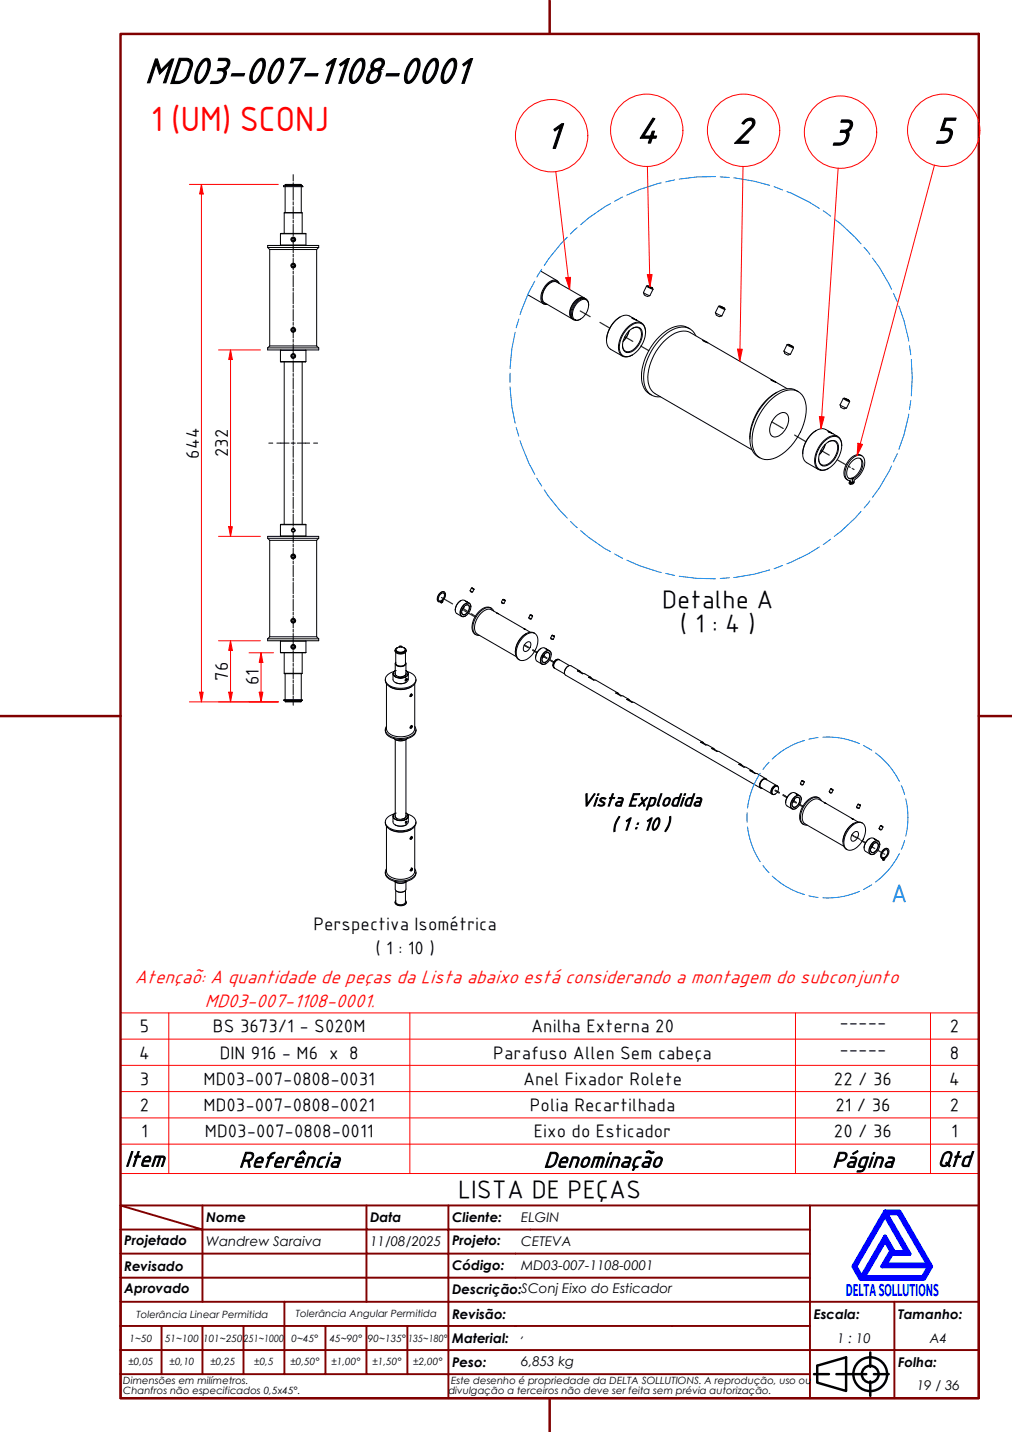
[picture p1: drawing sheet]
<svg xmlns="http://www.w3.org/2000/svg" width="210mm" height="297mm" viewBox="0 0 210 297" stroke-linecap="round" stroke-linejoin="round" font-family="sans-serif">
<!-- layer: Trilho torcido (ISO) -->
<g fill="none" stroke="#008000" stroke-width=".25">
<path d="M120.4 64.5l2 1.2M124.4 66.9l2.1 1.2M129.6 69.9l1.7 .9M132.9 71.8l1.7 .9M160.1 87.5l2.4 1.4M164.8 90.2l2.4 1.4M170.3 93.4l1.7 1M173.7 95.4l1.8 1M176 96.7l.4 .3M176.7 97.2l.4 .2M91.6 123.9l2.3 1.4M96.1 126.2l.8 .6"/>
<path d="M96.2 126.6l2.3 1.4M97.7 127.3l.9 .5M108.7 133.9l.9 .5M108.8 133.8l.8 .5M110.5 134.9l.9 .5M110.5 134.8l.9 .5M112.6 136.1l.8 .5M112.6 136.1l.8 .4M112.7 136.1l.7 .4M114.1 137l.8 .4M114.1 136.9l.8 .4-.7-.4M160.8 164l.8 .5"/>
<path d="M160.8 163.9l.8 .5M162.4 165l.8 .5M162.5 164.9l.8 .5M164.5 166.2l.6 .4M164.5 166.1l.7 .4M164.5 166.1h.1M165.8 166.9l.7 .4M165.8 166.9l.7 .3M176.7 173.2l.9 .6M176.7 173.2l.4 .2M177.4 173.6l1 .5M178.6 174.3l.9 .6"/>
<path d="M179 174.5l.6 .3M180.7 175.6l.7 .4M180.8 175.5h.1M182.1 176.4l.7 .4M183 176.9l.2 .1M183.3 177.1l.2 .1"/>
</g>
<!-- layer: Visible (ABNT) -->
<g fill="none" stroke="#000" stroke-width=".21">
<path d="M59.1 38.3h3.4M59.1 38.3v.2M59.1 38.7v5.4M59.2 38.5h.1M62.4 38.5h.1M62.5 38.3v.2M62.5 38.7v5.4M62.7 38.7h.1M62.7 38.5v.2M62.7 38.5h-3.9v.2h3.9M55.5 51.3h10.6M55.5 51.3l.4 .5"/>
<path d="M55.5 51.3v-.4h10.6v.4M55.9 51.8h9.8M55.9 51.8v20M58.2 48.5h5.3M58.2 50.8h5.3M58.2 50.8l.1 .1M58.2 48.5v2.3M58.9 44.2h3.8M58.9 44.2v4.2M60.6 54.9l.3-.1 .2 .2-.1 .3-.3 .1-.2-.2zM60.6 49.5l.3-.1 .2 .2-.1 .3h-.3l-.2-.2zM62.7 44.2v4.2"/>
<path d="M63.5 48.5l-.1 2.4M65.7 51.8v20M66.1 51.3l-.4 .5M112.1 56.2l3.4 2M116 58.8a1.46 1.46 0 0 0-2.5 .3 3.4 3.4 0 0 0-.9 3.6l.8 .4M116 58.8a1.33 1.33 0 0 0-2.3-.1 3.7 3.7 0 0 0-1.3 4 1.02 1.02 0 0 0 1.1 .4M134.1 59.4l-.6 1.3M134.3 59.3h-.2l1.3 .7M134.3 59.3l1.1 .5zM134.6 59.4h.1M135 59.6l.2 .1-.7-.3 .5 .2M135.4 59.8v.2"/>
<path d="M55.5 72.2h10.6M55.5 72.2v.4h10.6v-.4M55.9 71.8h9.8M55.9 71.8l-.4 .4M58.2 72.7v2.3M58.2 72.7h5.3M58.2 75h5.3M58.3 72.6l-.1 .1M58.9 75.1v33.7M60.6 73.6h.3l.2 .2-.1 .2-.3 .1-.2-.2zM60.6 68.2l.3-.1 .2 .3-.1 .2-.3 .1-.2-.2zM62.7 75.1v33.7"/>
<path d="M63.4 72.6l.1 .1M63.5 72.7l-.1 2.4-5.2-.1M65.7 71.8l.4 .4M109.5 61.1l3.3 1.9M119.7 62.9l.6-.5a1.11 1.11 0 0 1 1.5-.1 1.11 1.11 0 0 1 .2 1.4 3.3 3.3 0 0 1-2.3 2.7 1.23 1.23 0 0 1-.9-1.8l.3-.9zM120.9 61.8a3.1 3.1 0 0 0-2.5 3.8l.1 .3M121.2 61.8l-5.7-3.3a2.21 2.21 0 0 0-2.5 1.5 2.16 2.16 0 0 0 0 2.8l5.7 3.3M121.3 61.9a1.95 1.95 0 0 0-2.5 1.1 2.52 2.52 0 0 0-.3 3l.3 .2M121.6 62a1.78 1.78 0 0 0-2.4 1 2.77 2.77 0 0 0-.5 3.1l.4 .3M122.1 63.3a1.1 1.1 0 0 0-.5-1.2 1.1 1.1 0 0 0-1.3 .1 3.6 3.6 0 0 0-1.6 3.7 1.08 1.08 0 0 0 1.7 .3M128.6 65.8a6 6 0 0 0-2.8 4.8M130.2 68.1l.4-.3a1.94 1.94 0 0 1 3-.2 4.9 4.9 0 0 1-1.6 5.4 2.01 2.01 0 0 1-3.3 .2 5.1 5.1 0 0 1 1.5-5.1z"/>
<path d="M130.5 68.7l-.4 .9-.9 1.2M130.5 68.6l-.6 1.4-.7 .8M130.6 68.5l.4-.3a1.3 1.3 0 0 1 1.6-.3 1.3 1.3 0 0 1 .6 1.4 4.3 4.3 0 0 1-2.6 3.8 1.34 1.34 0 0 1-1.3-.5 1.34 1.34 0 0 1-.1-1.4l.5-1.5zM131 65.9l1.1 .5zM131.1 68.1a1.24 1.24 0 0 1 1.5 0 1.24 1.24 0 0 1 .4 1.5 3.8 3.8 0 0 1-2.7 3.4 1.15 1.15 0 0 1-1.2-1.4M131.6 66.1a2.53 2.53 0 0 0-3.9 .3 5.7 5.7 0 0 0-1.8 5.1l.7 .9 2.5 1.5M132.1 66.4l1 .6M133.5 60.7l1.3 .6M133.5 60.7a.88 .88 0 0 0 1.3 .6M133.9 68.9a1.74 1.74 0 0 0-.8-1.9 1.74 1.74 0 0 0-2 .2 5.7 5.7 0 0 0-2.7 5.8 1.68 1.68 0 0 0 2.8 .6M135.4 60l-.6 1.3M143.1 68.2a3.8 3.8 0 0 0-4.4 .1 12.2 12.2 0 0 0-5.6 10.5l.1 .6a3.3 3.3 0 0 0 1.9 2.5"/>
<path d="M144.3 69.6a3.2 3.2 0 0 0-4.7-1.3 11.8 11.8 0 0 0-6 11.2 3 3 0 0 0 3.4 2.8M145.7 70.6l1.1 .5zM148.4 64.9a.92 .92 0 0 0 1.3 .6M149 63.5l1.4 .7M149 63.5l-.6 1.3 .7 .5 .6 .2 .7-1.3M149.2 63.5l1.1 .5zM149.2 63.5h-.2M149.5 63.6h.1M149.9 63.8l.3 .1-.8-.4 .5 .3M150.3 64l.1 .2M159.9 78.7l1 .6zM162.6 72.8l1.4 .7"/>
<path d="M162.6 72.8a.88 .88 0 0 0 1.3 .7M163.2 71.5l-.6 1.3M163.3 71.5l1.3 .7-.1-.2M163.4 71.4l1.1 .6zM163.4 71.4l-.1 .1M163.7 71.5v.1M164.1 71.7l.3 .2-.8-.4 .5 .3M164.6 72.2l-.6 1.3M159.7 83.1a5.8 5.8 0 0 1 5.4-2.1 3.7 3.7 0 0 1 2.1 3.8 11.9 11.9 0 0 1-6.8 10.3 3.2 3.2 0 0 1-4.4-3 12.1 12.1 0 0 1 3.7-9zM160.9 86.3l.4-.3a1.31 1.31 0 0 1 1.6-.3 1.31 1.31 0 0 1 .7 1.5 4 4 0 0 1-2.8 3.4 1.4 1.4 0 0 1-1.1-2.1l.3-.9zM161.1 81.4a11.3 11.3 0 0 0-5.6 9.6M163.3 80.6l-20.1-11.6a4.1 4.1 0 0 0-4.4 .9 11 11 0 0 0-4.3 9.6 3.2 3.2 0 0 0 1.4 2.2l20.1 11.6"/>
<path d="M165.6 81.2a3.9 3.9 0 0 0-4.4 .2 11.8 11.8 0 0 0-5.5 11 3.4 3.4 0 0 0 1.9 2.6M169.3 89.3a5.8 5.8 0 0 0-2.8 4.8M170.9 91.7a2.37 2.37 0 0 1 3.1-.8 3.4 3.4 0 0 1 .1 3.7 4.7 4.7 0 0 1-3.6 2.9 1.92 1.92 0 0 1-1.3-2.6l.6-1.7zM171 92.4a1.73 1.73 0 0 1 2.6-.6 3.7 3.7 0 0 1-1.6 4.5 1.29 1.29 0 0 1-1.5 .3 1.29 1.29 0 0 1-.7-1.4l.3-1.5zM171.2 92.2l-.6 1.4-.7 .7 .6-.8 .7-1.3M171.7 89.5l1.1 .5zM171.8 91.7a1.26 1.26 0 0 1 1.5 0 1.26 1.26 0 0 1 .4 1.4 3.9 3.9 0 0 1-2.8 3.4 1.15 1.15 0 0 1-1.1-1.3M172.3 89.6a2.55 2.55 0 0 0-3.9 .3 5.6 5.6 0 0 0-1.8 5.2l.7 .9 2.5 1.4M172.8 90l1 .5M174.2 84l1.4 .6M174.2 84l.2 .5 .3 .2 .4 .1 .5-.2M174.6 92.5a1.74 1.74 0 0 0-.8-1.9 1.74 1.74 0 0 0-2 .1 5.8 5.8 0 0 0-2.7 5.8 1.67 1.67 0 0 0 2.8 .6"/>
<path d="M174.9 82.7l1.3 .6M174.9 82.7l-.7 1.3M175.1 82.6l1.1 .5zM175.1 82.6l-.2 .1M175.3 82.7h.1M175.7 82.8l.3 .2-.7-.3 .3 .2M176 99.2l.8 .1M176.2 100l-.1 .3 .3 .2M176.2 83.1v.2M176.2 100l.2 .1M176.2 99.7v.3M176.2 83.3l-.6 1.3"/>
<path d="M176.7 99.3h.3l-.2 1.1M176.8 99.3l-.2 1.1-.2 .1v-.4M176.9 100h.2l-.1 .2zM177 99.3a3.3 3.3 0 0 0 1.8-3.8 1.17 1.17 0 0 0-2 .1 2.81 2.81 0 0 0-.8 3.6l.8 .1M178.4 95.1a2.46 2.46 0 0 1-.4 3.1l-.6 .6-.7 .4M178.8 94.6a2 2 0 0 0-2.7 .8 3.5 3.5 0 0 0-.7 3.9l.5 .3M55.5 111.7v-.4h10.6v.4M55.5 111.7h10.6M55.5 111.7l.4 .4M55.9 112.1v20M55.9 112.1h9.8M58.2 108.8v2.4"/>
<path d="M58.2 108.8h5.3M58.2 111.2h5.3M58.2 111.2l.1 .1M60.6 115.2l.3-.1 .2 .2-.1 .3-.3 .1-.2-.2zM60.6 109.8l.3-.1 .2 .2-.1 .3-.3 .1-.2-.2zM63.5 108.8l-.1 2.5M65.7 112.1v20M66.1 111.7l-.4 .4M176.4 100.1v-.2a1.56 1.56 0 0 1-1.1-2.2 3.8 3.8 0 0 1 3-3.3 1.45 1.45 0 0 1 1 2.1 5 5 0 0 1-2.1 3.1 .53 .53 0 0 1-.5 .7M176.5 100.1h.1l-.1 .2zM55.5 132.5v.4h10.6v-.4M55.5 132.5h10.6"/>
<path d="M55.9 132.1h9.8M55.9 132.1l-.4 .4M58.2 135.3h5.3M58.2 133h5.3M58.3 132.9l-.1 2.4M58.9 139.7h3.8M58.9 135.4v4.3M59.1 139.7v5.4M60.6 134l.2-.1 .3 .1v.3l-.3 .2-.2-.2zM60.6 128.6l.3-.1 .2 .2-.1 .3h-.3l-.2-.2zM62.5 139.7v5.4M62.7 135.4v4.3"/>
<path d="M63.4 132.9l.1 .1M63.5 133v2.3M65.7 132.1l.4 .4M81.5 139.8v1.1a1.9 1.9 0 0 0 3 .4l.2-.4v-1.1M81.7 139.3l.3-.2a.76 .76 0 0 0-.4 .9 .76 .76 0 0 0 .9 .5 1.59 1.59 0 0 0 2.1-.9l-.4-.5a.76 .76 0 0 1 .4 .9 .76 .76 0 0 1-.8 .6 1.8 1.8 0 0 1-2.3-.8zM81.7 139.3a1.75 1.75 0 0 0-1.6 2.2 4.3 4.3 0 0 0 5.3 .7 1.34 1.34 0 0 0 .9-1.3 1.34 1.34 0 0 0-1-1.3l-.8-.3M81.9 134.9a1.3 1.3 0 0 0 2.2 .4l.2-.4M82 139.5a.96 .96 0 0 0 1.4 .9 .73 .73 0 0 0 .8-.9M82 137.6v2.2l.3 .4M82 139.1h.1M82 134.6l.4-.2a.51 .51 0 0 0-.3 .6 .51 .51 0 0 0 .6 .3 .97 .97 0 0 0 1.4-.6l-.3-.3a.61 .61 0 0 1 .4 .7 .61 .61 0 0 1-.7 .4 1.08 1.08 0 0 1-1.5-.7zM82.1 134.8a1.1 1.1 0 0 0 1 .6 1.1 1.1 0 0 0 1-.6"/>
<path d="M82.1 135.3v2.3a1.15 1.15 0 0 0 2 0v-2.3M82.1 137.4a.93 .93 0 0 0 1.4 .8 .58 .58 0 0 0 .6-.8 .65 .65 0 0 1-.1 .7 .65 .65 0 0 1-.7 .2 .91 .91 0 0 1-1.3-.8zM82.3 134.4a1.13 1.13 0 0 1 1.7 .4 1.06 1.06 0 0 1-.9 .5 1.06 1.06 0 0 1-1-.7zM82.8 134.1v.1M82.8 134.2l.1-.2 .1 .2M82.9 134.1h.1zM83.1 134v.2v-.2l.2 .1M83.1 134.1h.1zM83.3 134.1h.1M83.3 134.2h.1M83.3 134.1v.1M84.2 139.9l-.8 .4"/>
<path d="M84.2 139.9h.1M84.2 137.6v2.3l-.3 .3M84.2 139.1h.1M91.4 124.9l.1 .2M91.4 124.9l.1 .1M91.4 124.8l.1 .2M91.4 124.8a.61 .61 0 0 1-.6-.2 .61 .61 0 0 1 0-.8 1.01 1.01 0 0 1 1.5-.8 2.13 2.13 0 0 1-.5 1.7l-.1 .3M91.4 124.8v.1M91.6 124.9v.1zM91.6 124.6l.1 .4M91.6 124.6l.1 .4h-.2M91.6 124.6l-.5 .1"/>
<path d="M91.7 124.6a.99 .99 0 0 0 .3-1.6 1.11 1.11 0 0 0-.9 1.7l.5-.1M91.8 124.8h.1M92 123a1.11 1.11 0 0 1-.4 1.5M92.2 122.8a1.33 1.33 0 0 0-1.5 1.6l.3 .4M94.4 126.5h.1M95.5 124.6a2.39 2.39 0 0 0-1.1 1.9M96.2 125.6a.78 .78 0 0 1 .7-.5 .78 .78 0 0 1 .7 .6 1.97 1.97 0 0 1-1.7 2.2 1.39 1.39 0 0 1 .1-2.1zM96.3 125.8l-.5 .8 .5-.8M96.4 125.7a.61 .61 0 0 1 .8-.1 .61 .61 0 0 1 .1 .8 1.07 1.07 0 0 1-1.4 1 1.46 1.46 0 0 1 .5-1.7zM96.5 124.7l.5 .2zM96.6 125.6a.53 .53 0 0 1 .6 0 .53 .53 0 0 1 .1 .7 1.07 1.07 0 0 1-1.4 1.1l-.1-.5M96.7 124.8a1.37 1.37 0 0 0-2.1 .9 1.29 1.29 0 0 0 .2 1.6l.9 .6"/>
<path d="M96.9 124.9l.4 .2M97.5 122.5l.5 .3M97.5 122.5a.34 .34 0 0 0 .5 .3M97.7 125.9a.72 .72 0 0 0-.4-.8 .72 .72 0 0 0-.9 .2 1.82 1.82 0 0 0-.7 2.6h.5l.4-.2M97.8 122l.5 .2M97.8 122l-.3 .5M97.9 122l.4 .2zM97.9 122h-.1M98 122h.1M98.1 122.1h.1l-.3-.1 .2 .1M98.3 122.2h.1M98.3 122.2l-.3 .6"/>
<path d="M101.9 126.2a2.11 2.11 0 0 0-2.7 .8 3.9 3.9 0 0 0-1 4.3l.5 .4M102.4 126.8a1.44 1.44 0 0 0-2.4-.3 4.2 4.2 0 0 0-1.6 4.8l.4 .4 .7 .1M103 127.1l.4 .2zM104 124.9l.5 .2M104 124.9l.2 .3 .3-.1M104.3 124.3l.5 .3M104.3 124.3l-.3 .6M104.4 124.3l.4 .2zM104.4 124.3h-.1M104.5 124.4h.1M104.6 124.4l.1 .1-.3-.1 .2 .1M104.8 124.5v.1"/>
<path d="M104.8 124.6l-.3 .5M108.3 132.4a2.11 2.11 0 0 1 2.8-.9 3.2 3.2 0 0 1-.4 3.8 2.69 2.69 0 0 1-3 1.6 2.42 2.42 0 0 1-.3-3zM108.6 130.4l.5 .2zM109.1 133.4a.61 .61 0 0 1 .9-.2 .61 .61 0 0 1 0 .9 .92 .92 0 0 1-1.4 .8 1.43 1.43 0 0 1 .5-1.5zM109.1 131.4a4.6 4.6 0 0 0-2.2 3.9M109.7 128.1l.5 .3M109.7 128.1a.34 .34 0 0 0 .5 .3M109.9 127.6l.6 .2M109.9 127.6l-.2 .5M110 131.1l-8-4.6a2.43 2.43 0 0 0-2.9 1.5 2.95 2.95 0 0 0-.2 3.4l8.2 4.8M110 127.5l.4 .2zM110 127.5l-.1 .1"/>
<path d="M110.1 127.6l.3 .1zM110.1 127.6h.1M110.4 127.7l.1 .1M110.5 127.8l-.3 .6M110.9 131.4a2.13 2.13 0 0 0-2.7 .9 3.9 3.9 0 0 0-1 4.2l.5 .4M111.1 136.4h.1M112.2 134.5a2.42 2.42 0 0 0-1.1 1.9M112.8 135.5a.81 .81 0 0 1 1.1-.5 .81 .81 0 0 1 .4 1.2 1.69 1.69 0 0 1-1.9 1.5 1.73 1.73 0 0 1 .4-2.2zM112.9 135.7a.64 .64 0 0 1 .9-.3 .64 .64 0 0 1 .2 .9 1.06 1.06 0 0 1-1.5 1 1.43 1.43 0 0 1 .4-1.6zM112.9 135.7l-.4 .8 .5-.8M113.2 134.6l.4 .2zM113.2 135.5a.55 .55 0 0 1 .7 0 .55 .55 0 0 1 .1 .7 1.06 1.06 0 0 1-1.5 1.1l-.1-.5"/>
<path d="M113.4 134.6a1.37 1.37 0 0 0-2.1 1 1.33 1.33 0 0 0 .1 1.6l1 .6M113.6 134.8l.4 .2M114.2 132.3l.6 .3M114.2 132.3l.3 .3h.3M114.3 135.7a.76 .76 0 0 0-.5-.8 .76 .76 0 0 0-.9 .4 1.79 1.79 0 0 0-.5 2.5l.8-.1M114.3 135.7v.1M114.5 131.8l-.3 .5M114.5 131.8l.5 .3M114.6 131.8l.4 .2zM114.6 131.8h-.1M114.7 131.8h.1M114.7 138v.1"/>
<path d="M114.8 131.9h.1l-.3-.1 .2 .1M115 138.5a1.11 1.11 0 0 1-.1-1.1 1.11 1.11 0 0 1 1-.6h.1a1.11 1.11 0 0 0-1 .6 1.11 1.11 0 0 0 0 1.2M115 132v.1M115 132.1l-.2 .5M115.4 136.8a1.38 1.38 0 0 0-.7 1.2M115.4 136.8h.1M115.8 136.8a1.16 1.16 0 0 0-.9 1.6M117.9 138.2l-.7 .6-.1 .7M118.1 138.1l-2-1.2a1.17 1.17 0 0 0-1.1 1.7l2.1 1.2M119.8 139.2l.3-.1 .3 .2M119.8 139.2l2.7 1.3M119.8 139.2l.6 .1"/>
<path d="M120.2 139.2l-1.8-1.1a1.29 1.29 0 0 0-1.1 1.9l40.4 23.5M120.4 139.3l.6 .4M58.8 145.1h3.9v.2h-3.9zM59.1 145.5v-.2h3.4v.2M59.1 145.5h3.4M59.2 145.3h.1M62.4 145.3h.1M79.9 141a2.13 2.13 0 0 0 2.1 1.9 3.9 3.9 0 0 0 4.2-1.4l.1-.5M79.9 151.3a2.12 2.12 0 0 0 2.1 2 3.9 3.9 0 0 0 4.2-1.3l.1-.7M80.2 141.9v9.3a2.68 2.68 0 0 0 3.1 1.6 2.55 2.55 0 0 0 2.7-1.6v-9.3M80.2 150.7a1.53 1.53 0 0 0 1.2 2.2 4.4 4.4 0 0 0 4.7-.9l.2-.6-.3-.7M80.9 142.4a4.4 4.4 0 0 0 4.4 0"/>
<path d="M81.7 153.2a2.31 2.31 0 0 0 2.8 0M82 141.5v.1M83.4 140.3v.1M84.1 141.2v.1M84.2 141l.2-.1-.2 .3zM84.2 141l.2 .1M84.2 141.5v.1a2.47 2.47 0 0 1-2.2 0M84.3 140.9h.1M84.3 140.7h.1M84.4 140.9v-.1a.24 .24 0 0 0-.3 .1 .24 .24 0 0 0 .2 .3M85 151l.1 .1M85 144.4l.1 .1"/>
<path d="M85.2 144.2h.2l-.1 .2zM85.2 144.2l.2 .1M85.2 150.7l.2-.1a.18 .18 0 0 1 .1 .3 .18 .18 0 0 1-.3-.1zM85.2 150.8l.2-.1-.1 .3zM85.2 150.8l.2 .1M85.3 150.5h.1M85.3 143.9l.1 .1M85.3 144.1l.1 .1M85.4 150.7h.1M85.4 144.2v-.2a.25 .25 0 0 0-.3 .1 .25 .25 0 0 0 .1 .4l.1-.1M85.5 150.7v-.1a.24 .24 0 0 0-.4 .1 .24 .24 0 0 0 .2 .3M122.1 140.5l.3-.1 .3 .3"/>
<path d="M122.1 140.5l1 .6h.5l4.6 2.6M122.1 140.5l.6 .2M122.7 140.7l.6 .3M127.7 143.7h.4l.2 .3M127.7 143.7l1.1 .7h.4l1.3 .7M127.7 143.7l.6 .3M128.3 144l.6 .3M130 145.1l.4-.1 .2 .3M130 145.1l1.1 .6h.4l14.3 8.3M130 145.1l.6 .2M130.6 145.3l.6 .3M145.3 154l.4-.1 .2 .2"/>
<path d="M145.3 154l2.8 1.3M145.3 154l.6 .1M145.9 154.1l.7 .4M147.6 155.3l.4-.1 .2 .3M147.6 155.3l1.1 .6h.4l4.6 2.6M147.6 155.3l.6 .2M148.2 155.5l.6 .3M153.2 158.5h.4l.3 .2M153.2 158.5l2.8 1.4M153.2 158.5l.7 .2M153.9 158.7l.6 .4M155.6 159.9l.3-.1 .3 .3"/>
<path d="M155.6 159.9l1 .6h.5l1.8 1M155.6 159.9l.6 .2M79.9 170.5a2.09 2.09 0 0 0 2.1 1.9 3.8 3.8 0 0 0 4.2-1.3l.1-.6M80.2 171.4v9.3a2.39 2.39 0 0 0 2.4 1.7 3.1 3.1 0 0 0 3.4-1.5v-9.5M80.9 172a4.5 4.5 0 0 0 4.4 0M81.5 169.3v1.2a1.85 1.85 0 0 0 2.7 .6l.5-.5v-1.3M81.7 168.9l.3-.2a.78 .78 0 0 0-.4 .9 .78 .78 0 0 0 .9 .5 1.57 1.57 0 0 0 2.1-.9l-.4-.5a.72 .72 0 0 1 .5 .7 .72 .72 0 0 1-.7 .7 1.81 1.81 0 0 1-2.5-.8zM81.7 168.9a1.73 1.73 0 0 0-1.6 2.2 4.2 4.2 0 0 0 4.8 .9 1.47 1.47 0 0 0 1-2.3l-.6-.5-.8-.3M82 169.1a.98 .98 0 0 0 1.4 .8 .73 .73 0 0 0 .8-.8M82 168.7h.1M82 171.1h.1M82.3 169.8l-.3-.5v-15.9a2.42 2.42 0 0 0 2.2 0v16l-.3 .4"/>
<path d="M84.1 170.5l.2-.1-.1 .3zM84.1 170.5l.2 .1M84.2 169.5l-.8 .4M84.2 168.7h.1M84.2 171.1a2.47 2.47 0 0 1-2.2 0M84.2 170.7h.1M84.3 170.4h.1M84.4 170.4h.1M85 174l.1 .1M85.2 173.8l.2-.1-.1 .3zM85.2 173.8l.2 .1M85.3 173.5l.1 .1"/>
<path d="M85.4 173.7h.1M85.5 173.7v-.1a.25 .25 0 0 0-.4 .1 .25 .25 0 0 0 .2 .4v-.1M156.2 160.1l.6 .3M159 161.7a.81 .81 0 0 0-.8 0 .81 .81 0 0 0-.5 .7 .67 .67 0 0 0 .3 1.1M159 161.8a.68 .68 0 0 0-.6-.3 .68 .68 0 0 0-.6 .5 .92 .92 0 0 0 .1 1.5h.2M160.6 163.3a.5 .5 0 0 1 .8-.1 .5 .5 0 0 1 0 .7 .76 .76 0 0 1-.4 .8 .76 .76 0 0 1-.9-.2 1.39 1.39 0 0 1 .5-1.2zM161 163a1.19 1.19 0 0 0-1 1.6M161.1 162.9l-2.3-1.3a1.16 1.16 0 0 0-1 1.8l2.3 1.3a1.16 1.16 0 0 1 .8-1.8l.2 .1M161.3 163.1a1.08 1.08 0 0 0-1.1 .5 1.08 1.08 0 0 0 .1 1.2M161.5 163.6a.52 .52 0 0 0-.4-.6 .52 .52 0 0 0-.6 .3 .97 .97 0 0 0-.1 1.5l.4-.1M164 164.6a2.46 2.46 0 0 0-1 1.9M164.1 164.5l-.1 .1"/>
<path d="M164.7 165.5a.81 .81 0 0 1 1.1-.4 .81 .81 0 0 1 .3 1.1 1.7 1.7 0 0 1-1.8 1.5 1.71 1.71 0 0 1 .4-2.2zM164.8 165.7l-.5 .8 .5-.8M164.9 165.6a.61 .61 0 0 1 .9-.1 .61 .61 0 0 1 .1 .9 1.05 1.05 0 0 1-1.5 .9 1.47 1.47 0 0 1 .5-1.7zM165.1 164.6l.4 .2zM165.1 165.5a.55 .55 0 0 1 .7 .1 .55 .55 0 0 1 0 .7 1.09 1.09 0 0 1-1.4 1l-.1-.4M165.1 167.7h.1M165.3 164.7a1.37 1.37 0 0 0-2.1 .9 1.33 1.33 0 0 0 .1 1.6l1 .6M165.5 164.8l.4 .2M166 162.5l.6 .3M166 162.5l.3 .3h.3M166.2 165.8a.78 .78 0 0 0-.6-.9 .78 .78 0 0 0-.9 .5 1.79 1.79 0 0 0-.4 2.4l.8-.1M166.3 162l-.3 .5"/>
<path d="M166.3 162l.5 .2M166.3 162l.5 .2zM166.5 162h.1M166.6 162.1h.1l-.3-.1 .2 .1M166.8 162.2h.1M166.8 162.2l-.2 .6M169.9 165.5a2.11 2.11 0 0 0-2.8 .9 4.1 4.1 0 0 0-1 4.1l.6 .5M170.4 166.1a1.44 1.44 0 0 0-2.4-.2 4.5 4.5 0 0 0-1.8 4.6l.6 .6 .6 .1M170.9 166.5l.5 .2zM172 164.2l.5 .2M172 164.2a.36 .36 0 0 0 .5 .3M172.3 163.6l.5 .3"/>
<path d="M172.3 163.6l-.3 .6M172.3 163.6l.5 .2zM172.3 163.6h.1M172.4 163.7h.1M172.6 163.7l.1 .1-.3-.2 .2 .2M172.8 163.8v.1M172.8 163.9l-.3 .5M176.5 171.5a1.72 1.72 0 0 1 2.8-.3 4.3 4.3 0 0 1-3 5.2 1.53 1.53 0 0 1-1.2-2.2 5.1 5.1 0 0 1 1.4-2.7zM176.6 169.7l.4 .3zM176.9 172.9a.62 .62 0 0 1 .6-.4 .62 .62 0 0 1 .6 .5 1.42 1.42 0 0 1-1.4 1.5 1.11 1.11 0 0 1 .2-1.6zM177.1 170.8a4.5 4.5 0 0 0-2.2 3.9M177.7 167.4l.5 .2"/>
<path d="M177.7 167.4l.2 .2h.3M177.9 166.8l-.2 .6M177.9 170.5l-8-4.7a2.41 2.41 0 0 0-2.8 1.6 2.7 2.7 0 0 0-.1 3.5l8 4.6M178 166.8l.5 .3M178 166.8l.4 .2zM178.1 166.8v.1M178.3 166.9l.1 .1-.3-.2 .2 .1M178.5 167v.1M178.5 167.1l-.3 .5M178.9 170.7a2.13 2.13 0 0 0-2.8 .9 4.1 4.1 0 0 0-1 4.1l.6 .5M180.4 174h-.1a2.38 2.38 0 0 0-1.1 1.9M181 174.9a.79 .79 0 0 1 .8-.5 .79 .79 0 0 1 .7 .6 2.01 2.01 0 0 1-1.8 2.2 1.5 1.5 0 0 1 .3-2.3z"/>
<path d="M181 175.2a.64 .64 0 0 1 .9-.4 .64 .64 0 0 1 .2 1 1.05 1.05 0 0 1-1.4 .9 1.37 1.37 0 0 1 .3-1.5zM181.1 175.1l-.5 .9zM181.3 174l.5 .2zM181.4 174.9a.59 .59 0 0 1 .7 .2 .59 .59 0 0 1-.1 .8 .9 .9 0 0 1-1.4 .7v-.3M181.5 174.1a1.37 1.37 0 0 0-2 .9 1.33 1.33 0 0 0 .1 1.6l1 .6M181.8 174.2l.3 .2M182.3 171.8l.6 .3M182.3 171.8l.2 .3h.4M182.5 175.2a.73 .73 0 0 0-.4-.8 .73 .73 0 0 0-.9 .3 1.81 1.81 0 0 0-.6 2.5l.2 .1 .6-.2M182.6 171.3l-.3 .5M182.7 171.3l.4 .3M182.7 171.3l.4 .2z"/>
<path d="M182.8 171.3l.2 .1zM182.8 171.3h.1M183 177.9h.3M183.1 178.2l.1 .2M183.1 178.2l.1 .1M183.1 171.5v.1M183.1 178.1v.1M183.1 171.6l-.2 .5M183.2 178.1v.2M183.2 178.1a1.03 1.03 0 0 1 0-1.7 .64 .64 0 0 1 .9-.3 .64 .64 0 0 1 .2 .9l-.3 .6-.7 .8M183.2 178.3v.1M183.2 178.3v.1z"/>
<path d="M183.3 177.9l.1 .1M183.3 177.9l.1 .1-.1 .4M183.4 178a.57 .57 0 0 1-.6-.4 .57 .57 0 0 1 .2-.7 .65 .65 0 0 1 .5-.6 .65 .65 0 0 1 .7 .3 1.43 1.43 0 0 1-.8 1.4M183.4 178l-.2 .4M183.5 178.3h.1M184 176.3a1.18 1.18 0 0 1-.7 1.6M184.1 176.1a1.33 1.33 0 0 0-1.4 1.6l.3 .4M79.9 180.9a2.13 2.13 0 0 0 2.1 1.9 3.9 3.9 0 0 0 4.2-1.3l.1-.6M80.2 180.2a1.45 1.45 0 0 0 1 2.2 4.5 4.5 0 0 0 4.9-.8l.2-.6-.3-.8M81.7 182.8a2.31 2.31 0 0 0 2.8 0M82 187.1a1.29 1.29 0 0 0 2 .6l.3-.6M82 183a2.47 2.47 0 0 0 2.2 0v1.4a1.28 1.28 0 0 1-2.2 0z"/>
<path d="M82.1 184.7v2.4a1.17 1.17 0 0 0 2 0v-2.4M82.3 184.9a1.57 1.57 0 0 0 1.6 0M84.1 186.8a.62 .62 0 0 1 0 .7 .62 .62 0 0 1-.6 .3 .98 .98 0 0 1-1.5-.9l.1-.1M85 180.5l.2 .1M85.3 180.3h.2l-.1 .3zM85.3 180.3l.2 .2M85.3 180l.2 .1M85.4 180.2l.1 .1M85.6 180.3v-.1a.25 .25 0 0 0-.4 .1 .25 .25 0 0 0 .1 .3h.1"/>
<circle cx="60.8" cy="49.7" r=".5"/>
<circle cx="60.8" cy="55.1" r=".5"/>
<circle cx="60.8" cy="49.7" r=".39"/>
<circle cx="60.8" cy="55.1" r=".39"/>
<circle cx="60.8" cy="73.8" r=".5"/>
<circle cx="60.8" cy="68.4" r=".5"/>
<circle cx="60.8" cy="73.8" r=".39"/>
<circle cx="60.8" cy="68.4" r=".39"/>
<circle cx="60.8" cy="115.4" r=".5"/>
<circle cx="60.8" cy="115.4" r=".39"/>
<circle cx="60.8" cy="110" r=".39"/>
<circle cx="60.8" cy="134.2" r=".5"/>
<circle cx="60.8" cy="128.8" r=".5"/>
<circle cx="60.8" cy="134.2" r=".39"/>
<circle cx="60.8" cy="128.8" r=".39"/>
<circle cx="84.3" cy="141.1" r=".19"/>
<circle cx="85.3" cy="144.3" r=".19"/>
<circle cx="84.2" cy="170.6" r=".19"/>
<circle cx="85.3" cy="173.9" r=".19"/>
<circle cx="85.4" cy="180.5" r=".19"/>
</g>
<path d="M117.9 57.6l.3 2.5M25 215.5h178M35 210.1v33.3M85 210.1v33.3M165 210.1v33.3M193 210.1v33.3M25 237.3h178v-27.2h-178v33.3M25 221h178M25 226.4h178M25 231.9h178M203 237.3v6.1h-178M25 243.4v6.6h178v-6.6" fill="none" stroke="#f00" stroke-width=".21"/>
<!-- layer: Detail Boundary (ABNT) -->
<g fill="none" stroke="#0080ff" stroke-width=".21">
<path d="M137.1 37.9l-4.4 1.4-2.7 1.2M139.9 37.3l-1.8 .4M148.4 36.6l-3.9 .1-3.6 .5M149.4 36.7l1.9 .1M152.2 36.9l4.3 .7 3.1 .8M160.5 38.7l1.8 .7M163.2 39.7l4.6 2.2 2.1 1.3M110.9 58.3l-1.3 2.5-1.7 4.5M112.4 55.9l-1 1.6M117.7 49.2l-1.5 1.5-2.5 3.1-.8 1.3M119.7 47.2l-1.4 1.3M126.6 42.2l-4.5 3-1.7 1.4"/>
<path d="M129.1 40.9l-1.6 .9M170.8 43.7l1.5 1.1M173 45.4l1.4 1 2.9 2.8 1.3 1.4M179.2 51.3l1.2 1.5M181 53.5l1.4 2 2.5 4.5M105.8 77.4v1.9M106.8 68.9l-.6 3.4-.4 4.1M107.6 66.2l-.5 1.8M185.3 60.9l.8 1.7M186.4 63.5l1.1 2.9 1 4.4M188.6 71.7l.3 1.9M189 74.6l.2 3.7-.2 3.8"/>
<path d="M105.8 80.2l.4 4.2 .6 3.4M107.1 88.7l.5 1.8M107.9 91.4l1.7 4.5 1.3 2.5M111.4 99.2l1 1.6M184.9 96.7l-2.5 4.5-1.4 2M186.1 94.1l-.8 1.7M188.5 85.9l-1 4.4-1.1 2.9M188.9 83.1l-.3 1.8M112.9 101.6l.8 1.3 2.5 3.1 1.5 1.5M118.3 108.1l1.4 1.4M120.4 110.1l1.7 1.4 3.4 2.3 1.1 .6M127.5 114.9l1.6 .9"/>
<path d="M130 116.2l2.7 1.2 4.4 1.4M138.1 118.9l1.8 .5M140.9 119.5l3.6 .5 3.9 .1M151.3 119.9l-1.9 .1M159.6 118.2l-3.1 .9-4.3 .7M162.3 117.3l-1.8 .7M169.9 113.5l-2.1 1.3-4.6 2.2M172.3 111.9l-1.5 1.1M178.6 106.1l-1.3 1.4-2.9 2.7-1.4 1.1M180.4 103.9l-1.2 1.5M159.5 158.1l-1.3 1.5M166.8 153.6a16.4 16.4 0 0 0-6.6 3.8"/>
<path d="M169.7 153l-1.9 .3M170.7 152.9a16.3 16.3 0 0 1 7.5 1.3M179.1 154.7l1.7 .9M181.6 156.2a16.4 16.4 0 0 1 4.9 5.9M155 168.6v1.9M155 171.5a16.5 16.5 0 0 0 2.7 7.2M157.7 160.4a16.6 16.6 0 0 0-2.7 7.2M158.2 179.5l1.3 1.5M186.5 177.1a16.5 16.5 0 0 1-4.9 5.9M186.9 163l.7 1.8M187.6 174.4l-.7 1.8M187.9 165.7a16.9 16.9 0 0 1 0 7.7"/>
<path d="M160.2 181.7a16.6 16.6 0 0 0 6.6 3.9M167.8 185.8l1.9 .3M178.2 184.9a16.5 16.5 0 0 1-7.5 1.3M180.8 183.5l-1.7 1"/>
</g>
<!-- layer: Borda A3/A4 (ABNT) -->
<path d="M25 7h178v283h-178zM114 0v7M0 148.5h25M203 148.5h7M114 290v7" fill="none" stroke="#800000" stroke-width=".51"/>
<path d="M183.6 257.3l1.2 2.2-1.8 3.2h9.7l-1.3 2.2h-12.2zM183.6 252.1l4.4 7.6h-2.6l-1.8-3.2-4.9 8.4-1.3-2.2zM183.6 251.3h3l6.5 11.4-1.5 2.6h-13.1l-1.5-2.6zM183.8 251.7h2.5l6.2 10.6h-8.8l1.3-2.2h3.7zM185 259.7h.2l-.1 .2z" fill="none" stroke="#00f" stroke-width=".8"/>
<!-- layer: 0 -->
<path d="M178.5 265.3h13.1" fill="none" stroke="#000" stroke-width=".21"/>
<g fill="none" stroke="#800000" stroke-width=".4">
<path d="M25 250l17 5h-17M25 250h178v40h-178zM42 255h34v5h17M42 255v15M42 250v5M76 250v5h17v5M93 250v5h75M168 250v20h-143M25 260h51v10M25 275h17M33.5 275v10M50.5 275h-8.5v10"/>
<path d="M59 270v15h-8.5M67.5 275v10h-8.5M76 275v10h8.5M84.5 275v10M93 275h-42.5v10M93 260v5h-68M93 275v10h75M93 260h75M93 275h75M168 265h-75v10M185.5 270v10h17.5M203 270h-35v10h17.5v10"/>
<path d="M25 285h25.5M25 280h143v10M67.5 285h8.5M84.5 285h8.5v5"/>
</g>
<g fill="none" stroke="#000" stroke-width=".51">
<path d="M168.8 285h3.1M169.5 283.3l6-1.8v7l-6-1.7zM173.5 285h6.2M180.5 280.5v3M180.5 286.5v3M181.3 285h3"/>
<circle cx="180.5" cy="285" r="3.5"/>
<circle cx="180.5" cy="285" r="1.75"/>
</g>
<path d="M117.3 57.6l1-.1-.1 2.6z" fill="#f00"/>
<g fill="none" stroke="#f00" stroke-width=".21">
<path d="M115.3 35.6l2.6 22M117.3 57.6l1-.1-.1 2.6zM134.7 57l.1 2.5"/>
<circle cx="114.4" cy="28.1" r="7.5"/>
</g>
<path d="M134.3 57l1-.1-.5 2.6z" fill="#f00"/>
<g fill="none" stroke="#f00" stroke-width=".21">
<path d="M134.3 34.5l.4 22.5M134.3 57l1-.1-.5 2.6zM153.5 72.4l-.1 2.5"/>
<circle cx="134.1" cy="27" r="7.5"/>
</g>
<path d="M153 72.4h1l-.6 2.5z" fill="#f00"/>
<g fill="none" stroke="#f00" stroke-width=".21">
<path d="M154.1 34.5l-.6 37.9M153 72.4h1l-.6 2.5zM170.4 86.4l-.1 2.5"/>
<circle cx="154.2" cy="27" r="7.5"/>
</g>
<path d="M169.9 86.4l1 .1-.6 2.4z" fill="#f00"/>
<g fill="none" stroke="#f00" stroke-width=".21">
<path d="M173.8 34.9l-3.4 51.5M169.9 86.4l1 .1-.6 2.4zM178.4 92.1l-.6 2.4"/>
<circle cx="174.3" cy="27.4" r="7.5"/>
</g>
<path d="M177.9 91.9l1 .3-1.1 2.3z" fill="#f00"/>
<g fill="none" stroke="#f00" stroke-width=".21">
<path d="M193.8 34.3l-15.4 57.8M177.9 91.9l1 .3-1.1 2.3z"/>
<circle cx="195.7" cy="27" r="7.5"/>
</g>
<path d="M41.8 143.6v2" fill="none" stroke="#f00" stroke-width=".21"/>
<path d="M41.4 143.6h.7l-.3 2z" fill="#f00"/>
<path d="M41.8 38.3v1.9M41.4 143.6h.7l-.3 2z" fill="none" stroke="#f00" stroke-width=".21"/>
<path d="M41.8 38.3l.3 1.9h-.7z" fill="#f00"/>
<path d="M39.3 38.3h18.4M41.8 38.3l.3 1.9h-.7zM41.8 40.2v103.4M39.3 145.6h18.4M47.8 143.6v2" fill="none" stroke="#f00" stroke-width=".21"/>
<path d="M47.4 143.6h.8l-.4 2z" fill="#f00"/>
<path d="M47.8 132.9v2M47.4 143.6h.8l-.4 2z" fill="none" stroke="#f00" stroke-width=".21"/>
<path d="M47.8 132.9l.4 2h-.8z" fill="#f00"/>
<path d="M45.3 132.9h8.7M47.8 132.9l.4 2h-.8zM47.8 134.9v8.7M45.3 145.6h12.4M54.1 143.6v2" fill="none" stroke="#f00" stroke-width=".21"/>
<path d="M53.8 143.6h.7l-.4 2z" fill="#f00"/>
<path d="M54.1 135.4v2M53.8 143.6h.7l-.4 2z" fill="none" stroke="#f00" stroke-width=".21"/>
<path d="M54.1 135.4l.4 2h-.7z" fill="#f00"/>
<path d="M47.8 109.2v2.1M51.6 135.4h5.1M54.1 135.4l.4 2h-.7zM54.1 137.4v6.2M51.6 145.6h6.1" fill="none" stroke="#f00" stroke-width=".21"/>
<path d="M47.4 109.2h.8l-.4 2.1z" fill="#f00"/>
<path d="M47.8 72.6v2M47.4 109.2h.8l-.4 2.1z" fill="none" stroke="#f00" stroke-width=".21"/>
<path d="M47.8 72.6l.4 2h-.8z" fill="#f00"/>
<path d="M45.3 72.6h8.7M47.8 72.6l.4 2h-.8zM47.8 74.6v34.6M45.3 111.3h8.7" fill="none" stroke="#f00" stroke-width=".21"/>
<!-- layer: Linha de centro (ISO) -->
<g fill="none" stroke="#000" stroke-width=".21">
<path d="M60.8 36.2v1.4M60.8 37.9v.7M60.8 38.9v2.6M60.8 41.9v.6M60.8 42.8v2.5M60.8 45.6v.6M60.8 46.5v2.4M60.8 49.2v.6M60.8 50.1v2.3M60.8 52.7v.6M60.8 53.6v2.4M60.8 56.2v.6"/>
<path d="M60.8 57.1v2.4M60.8 59.8v.6M60.8 60.7v2.3M60.8 63.3v.6M60.8 64.2v2.4M60.8 66.9v.6M60.8 67.7v2.4M60.8 70.4v.6M60.8 71.3v2.3M60.8 73.9v.6M60.8 74.8v2.4M60.8 77.5v.6"/>
<path d="M60.8 78.4v2.3M55.8 91.9h.8M57.4 91.9h2.6M60.4 91.9h.8M60.8 81v.6M60.8 81.9v2.4M60.8 84.5v.6M60.8 85.4v2.4M60.8 88.1v.6M60.8 89v2.3M60.8 91.6v.6M60.8 92.5v2.4"/>
<path d="M60.8 95.2v.5M60.8 96v2.4M60.8 98.7v.6M60.8 99.6v2.3M61.7 91.9h2.5M65 91.9h.9M60.8 102.2v.6M60.8 103.1v2.4M60.8 105.8v.6M60.8 106.7v2.3M60.8 109.3v.6M60.8 110.2v2.4"/>
<path d="M60.8 112.8v.6M60.8 113.7v2.4M60.8 116.4v.6M60.8 117.3v2.3M60.8 119.9v.6M60.8 120.8v2.4M60.8 123.5v.5M60.8 124.3v2.4M60.8 127v.6M60.8 127.9v2.3M60.8 130.5v.6M60.8 131.4v2.4"/>
<path d="M60.8 134.1v.6M60.8 134.9v2.4M60.8 137.6v.6M60.8 138.5v2.3M60.8 141v.6M60.8 141.9v2.2M60.8 144.4v.5M60.8 145.2v1.1"/>
</g>
<g font-size="8.1">
<text x="30" y="17.2">MD03-007-1108-0001</text>
<text x="132" y="29.6">4</text>
<text x="152" y="29.6">2</text>
<text x="193.7" y="29.6">5</text>
<text x="113.1" y="30.7">1</text>
<text x="172.2" y="30">3</text>
</g>
<text font-size="7" fill="#f00" x="31.3" y="27.1">1 (UM) SCONJ</text>
<g font-size="5.4">
<text x="137.3" y="126">Detalhe A</text>
<text x="141" y="131">( 1 : 4 )</text>
<text x="95" y="248.5">LISTA DE PEÇAS</text>
</g>
<text font-size="5.4" fill="#0080ff" x="184.8" y="187.1">A</text>
<g font-size="4.9">
<text x="25.9" y="241.9">Item</text>
<text x="49.6" y="242.1">Referência</text>
<text x="112.8" y="242.1">Denominação</text>
<text x="172.6" y="242.1">Página</text>
<text x="194.4" y="241.9">Qtd</text>
</g>
<g font-size="4.1" fill="#f00">
<text x="27.9" y="203.8">Atençaõ: A quantidade de peças da Lista abaixo está considerando a montagem do subconjunto</text>
<text x="42.5" y="208.8">MD03-007-1108-0001.</text>
</g>
<g font-size="4">
<text x="120.4" y="167.2">Vista Explodida</text>
<text x="126.8" y="172.2">( 1 : 10 )</text>
</g>
<g font-size="3.9">
<text x="41.2" y="95.1" transform="rotate(-90 41.2 95.1)">644</text>
<text x="47.3" y="94.9" transform="rotate(-90 47.3 94.9)">232</text>
<text x="47.3" y="141.2" transform="rotate(-90 47.3 141.2)">76</text>
<text x="53.6" y="142.2" transform="rotate(-90 53.6 142.2)">61</text>
<text x="65" y="193">Perspectiva Isométrica</text>
<text x="77.9" y="198">( 1 : 10 )</text>
<text x="29" y="214.1">5</text>
<text x="44.2" y="214.1">BS 3673/1 - S020M</text>
<text x="110.2" y="214.1">Anilha Externa 20</text>
<text x="174.1" y="213.3">-----</text>
<text x="197" y="214.1">2</text>
<text x="28.9" y="219.6">4</text>
<text x="45.6" y="219.6">DIN 916 - M6 x 8</text>
<text x="102.3" y="219.6">Parafuso Allen Sem cabeça</text>
<text x="174.1" y="218.8">-----</text>
<text x="197" y="219.6">8</text>
<text x="29" y="225">3</text>
<text x="42.2" y="225">MD03-007-0808-0031</text>
<text x="108.5" y="225">Anel Fixador Rolete</text>
<text x="173" y="225">22 / 36</text>
<text x="196.9" y="225">4</text>
<text x="29" y="230.4">2</text>
<text x="42.2" y="230.4">MD03-007-0808-0021</text>
<text x="109.9" y="230.4">Polia Recartilhada</text>
<text x="173.3" y="230.5">21 / 36</text>
<text x="197" y="230.4">2</text>
<text x="29.3" y="235.9">1</text>
<text x="42.5" y="235.9">MD03-007-0808-0011</text>
<text x="110.7" y="235.9">Eixo do Esticador</text>
<text x="173" y="235.9">20 / 36</text>
<text x="197.3" y="235.9">1</text>
</g>
<text font-size="3.9" fill="#00f" x="175.4" y="268.8">DELTASOLLUTIONS</text>
<g font-size="2.8">
<text x="42.8" y="253.5">Nome</text>
<text x="76.8" y="253.5">Data</text>
<text x="93.8" y="253.6">Cliente:</text>
<text x="108.1" y="253.5">ELGIN</text>
<text x="25.8" y="263.6">Revisado</text>
<text x="25.8" y="258.3">Projetado</text>
<text x="42.8" y="258.6">Wandrew Saraiva</text>
<text x="76.8" y="258.4">11/08/2025</text>
<text x="93.8" y="263.4">Código:</text>
<text x="93.8" y="258.3">Projeto:</text>
<text x="108.1" y="263.5">MD03-007-1108-0001</text>
<text x="108.1" y="258.5">CETEVA</text>
<text x="25.8" y="268.3">Aprovado</text>
<text x="93.8" y="268.3">Descrição:SConj Eixo do Esticador</text>
<text x="93.8" y="273.6">Revisão:</text>
<text x="168.8" y="273.5">Escala:</text>
<text x="186.3" y="273.5">Tamanho:</text>
<text x="93.8" y="278.6">Material:</text>
<text x="108.1" y="277.6">,</text>
<text x="173.7" y="278.5">1 : 10</text>
<text x="192.8" y="278.6">A4</text>
<text x="93.8" y="283.5">Peso:</text>
<text x="108.1" y="283.3">6,853 kg</text>
<text x="186.3" y="283.5">Folha:</text>
<text x="190.2" y="288.4">19 / 36</text>
</g>
<g font-size="2.1">
<text x="28.3" y="273.3">Tolerância Linear Permitida</text>
<text x="61.4" y="273.1">Tolerância Angular Permitida</text>
<text x="26.9" y="278.3">1~50</text>
<text x="34.2" y="278.3">51~100</text>
<text x="42.1" y="278.3">101~250</text>
<text x="50.5" y="278.3">251~1000</text>
<text x="60.5" y="278.3">0~45°</text>
<text x="68.4" y="278.3">45~90°</text>
<text x="76.3" y="278.3">90~135°</text>
<text x="84.7" y="278.3">135~180°</text>
<text x="25.6" y="287.1">Dimensões em milímetros.</text>
<text x="26.6" y="283.2">±0,05</text>
<text x="35.2" y="283.2">±0,10</text>
<text x="43.6" y="283.2">±0,25</text>
<text x="52.7" y="283.2">±0,5</text>
<text x="60.2" y="283.2">±0,50°</text>
<text x="68.7" y="283.2">±1,00°</text>
<text x="77.2" y="283.2">±1,50°</text>
<text x="85.7" y="283.2">±2,00°</text>
<text x="93.6" y="287.1">Este desenho é propriedade da DELTA SOLLUTIONS. A reprodução, uso ou</text>
<text x="25.6" y="289.2">Chanfros não especificados 0,5x45°.</text>
<text x="93" y="289.2">divulgação a terceiros não deve ser feita sem prévia autorização.</text>
</g>
</svg>
